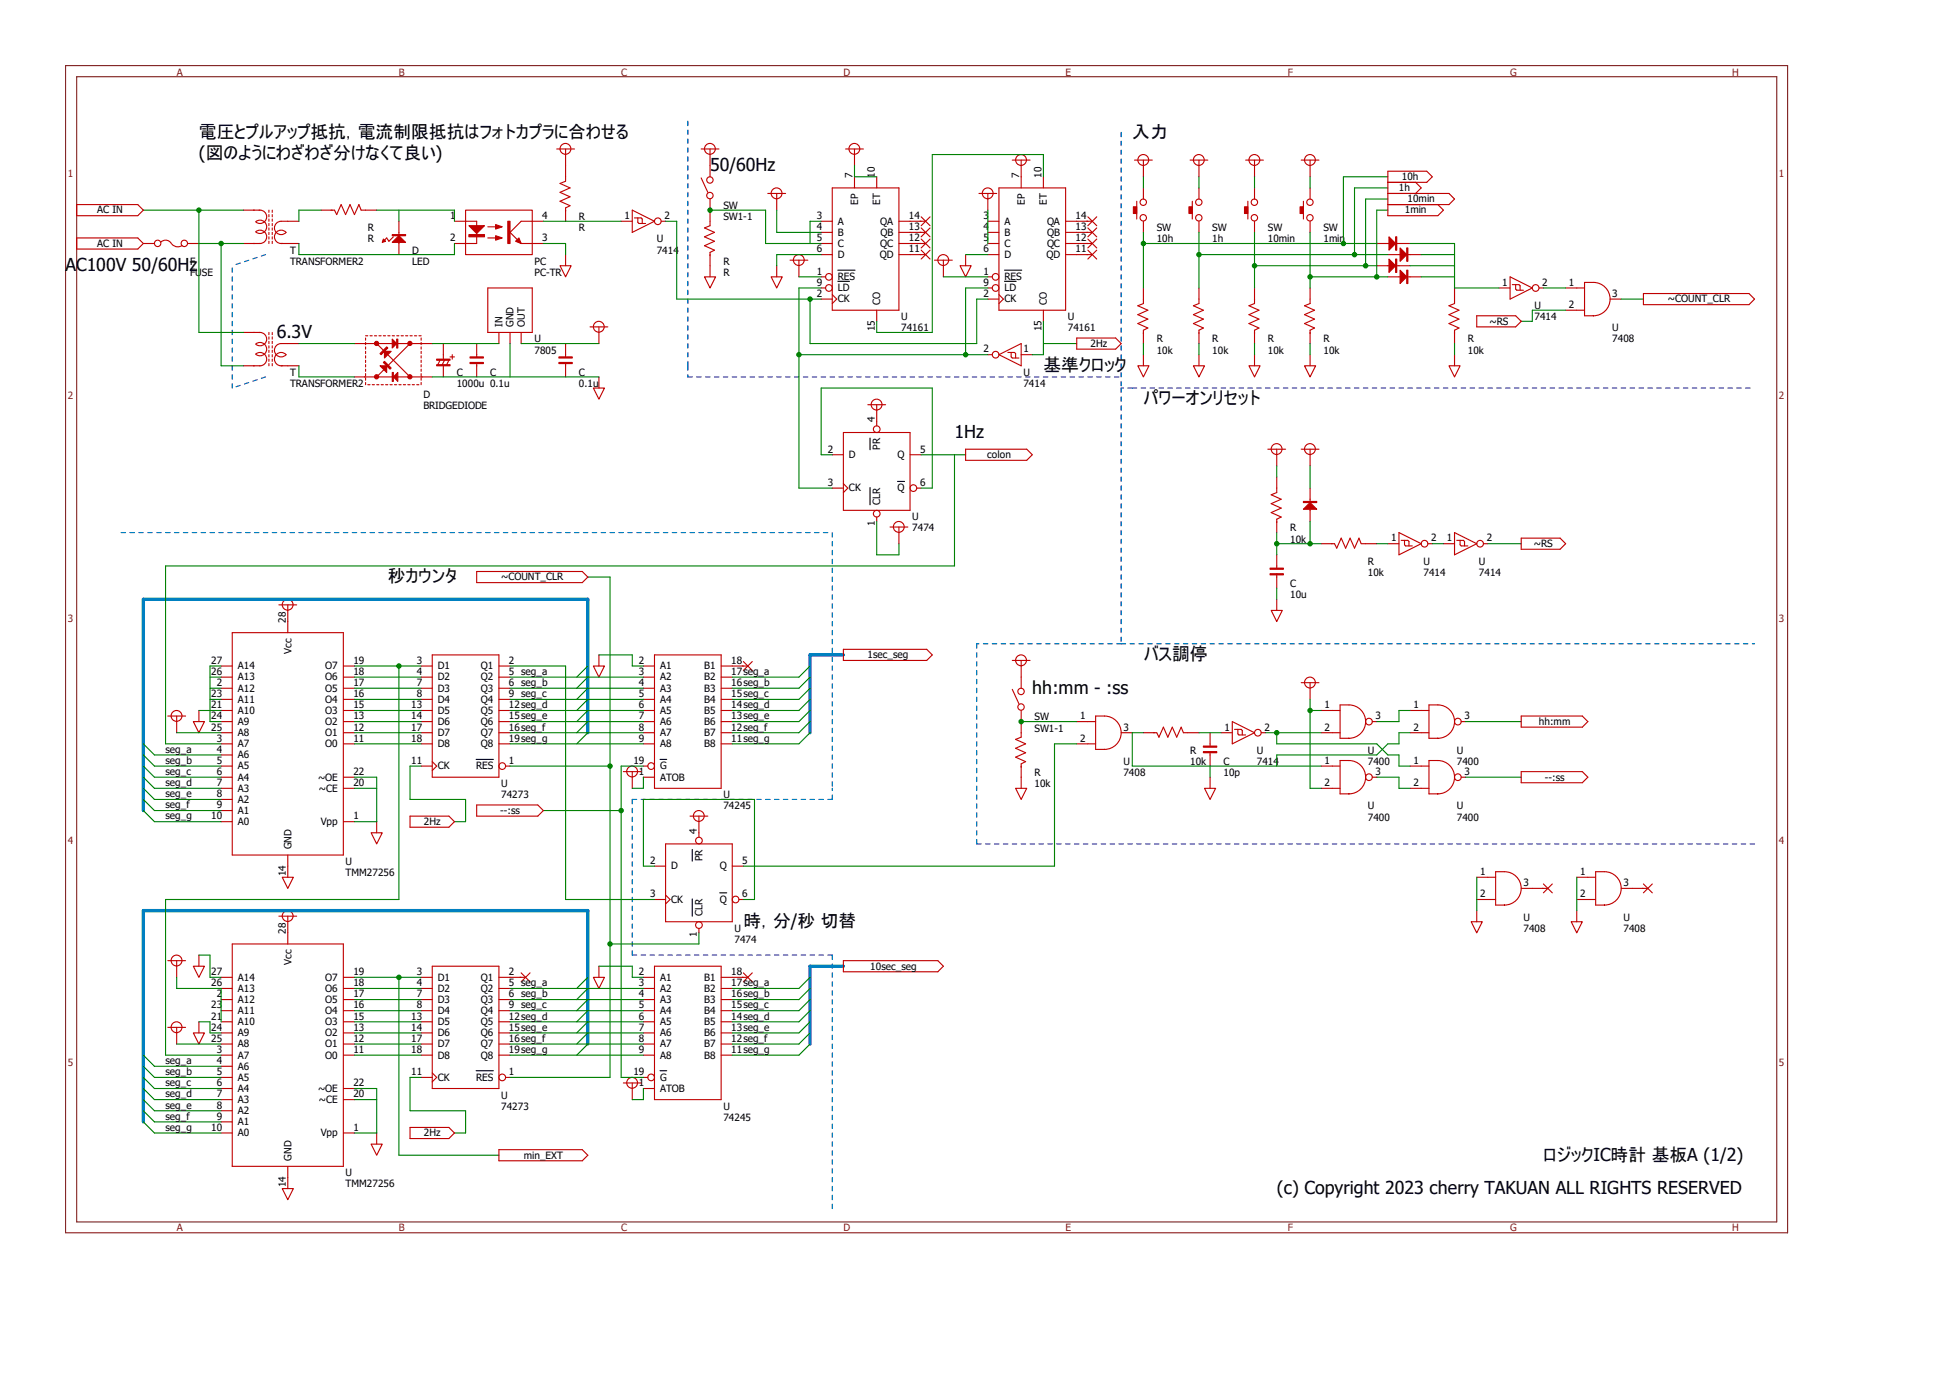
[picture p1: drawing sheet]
<svg xmlns="http://www.w3.org/2000/svg" width="297mm" height="210mm" viewBox="0 0 297 210" stroke-linecap="round" stroke-linejoin="round" font-family="sans-serif">
<path d="M10 10h262.4v177.7h-262.4zM11.7 11.7h259.1v174.4h-259.1z" fill="none" stroke="#802020" stroke-width=".17"/>
<g fill="none" stroke="#0000c0" stroke-width=".17" stroke-dasharray=".7 .7">
<path d="M104.8 18.5v37.2M40.5 38.8l-5.1 1.7M170.9 20.2v38.9M35.4 59.1v-18.6M40.5 57.4l-5.1 1.7M104.8 55.7v1.7M104.8 57.4h66.1M170.9 59.1v38.9M172.6 59.1h94.8M172.6 59.1h-1.7M18.5 81.1h108.3M126.8 81.1v39"/>
<path d="M148.8 98v30.5M170.9 98h96.5M170.9 98h-22.1M96.4 121.8h30.4M96.4 121.8v23.7M126.8 121.8v-1.7M148.8 128.5h118.6M96.4 145.5h30.4M126.8 145.5v38.9"/>
</g>
<g fill="none" stroke="#c00000" stroke-width=".17">
<path d="M11.7 36.2h9.3l.8 .9-.8 .8h-9.3zM11.7 31.2h9.3l.8 .8-.8 .9h-9.3zM21.8 37.1h1.7M24.5 36.8a1.02 1.02 0 0 1 1.6 .3M26.2 37.2l.6 .4h.5l.4-.2M28.6 37.1h1.7M37.1 37.1h2.5M37.1 32h2.5M39 33.8a1.02 1.02 0 0 1 1.4 .1 1.02 1.02 0 0 1 0 1.3 1.02 1.02 0 0 1-1.4 .1M39 35.3a1.02 1.02 0 0 1 1.6 .5 1.02 1.02 0 0 1-1 1.3M39.5 32a1.02 1.02 0 0 1 1.1 1.3 1.02 1.02 0 0 1-1.6 .5M42.8 37.1h2.8"/>
<path d="M45.6 33.7h-2.8a1.02 1.02 0 0 0-.9 1.4 1.02 1.02 0 0 0 1.7 .3 1.02 1.02 0 0 0-1.7 .4 1.02 1.02 0 0 0 1.1 1.3M48.9 32h2.1l.3 .7 .7-1.5 .7 1.5 .6-1.5 .7 1.5 .7-1.5 .3 .8h2.4M59.9 36.1l-.6 .6-.4-.5-.5 .5M60.8 33.7v2M60.8 36.9v1.9M69.3 33.7h3.3v3.4h-3.3M71 32h10.1v6.8h-10.1zM74.3 34.5h2.1M74.3 36.2h2.1M82.8 33.7h-3.4l-1.7 1.7 1.7 1.7h3.4M84.8 22.7h2.7M86.2 22.7v4.9l-.9 .3 1.6 .7-1.6 .7 1.6 .7-1.6 .6 1.6 .7-.7 .4v2"/>
<path d="M86.2 38.8v1.7M94.7 33.7h1.7M96.4 32l3.3 1.7-3.3 1.7zM96.7 33.2h1l.2 .2v.6M97.2 33.2v.7l.2 .1h1M100.8 33.7h.6M106.8 27.1l1.1 2.2M106.8 22.7h2.8M108.2 22.7v4.2M108.2 30.3v4.1l-.8 .3 1.5 .7-1.5 .7 1.5 .6-1.5 .7 1.5 .7-.7 .3v3.8M117 29.5h2.7M118.4 29.5v2.5"/>
<path d="M120.4 39.6h2.7M121.8 39.6v2.6M125.1 33.7h1.7M125.1 37.1h1.7M125.1 35.4h1.7M125.1 38.8h1.7M126.8 28.6h10.2v18.6h-10.2zM128.9 22.7h2.7M130.2 22.7v2.5M130.2 26.9v1.7M133.6 26.9v1.7M137 33.7h4.1"/>
<path d="M137 37.1h4.1M137 35.4h4.1M137 38.8h4.1M140.4 33l1.3 1.4M140.4 34.7l1.3 1.4M140.4 36.4l1.3 1.4M140.4 38.1l1.3 1.4M141.7 33l-1.3 1.4M141.7 34.7l-1.3 1.4M141.7 36.4l-1.3 1.4M141.7 38.1l-1.3 1.4M142.4 39.6h2.7"/>
<path d="M143.8 39.6v2.6M147.2 38.8v1.7M149.2 29.5h2.7M150.5 33.7h1.7M150.5 37.1h1.7M150.5 35.4h1.7M150.5 38.8h1.7M150.5 29.5v2.5M152.2 28.6h10.2v18.6h-10.2zM154.3 24.4h2.7M155.6 24.4v4.2M159 26.9v1.7"/>
<path d="M162.4 33.7h4.1M162.4 37.1h4.1M162.4 35.4h4.1M162.4 38.8h4.1M165.8 33l1.3 1.4M165.8 34.7l1.3 1.4M165.8 36.4l1.3 1.4M165.8 38.1l1.3 1.4M167.1 33l-1.3 1.4M167.1 34.7l-1.3 1.4M167.1 36.4l-1.3 1.4M167.1 38.1l-1.3 1.4"/>
<path d="M172.9 24.4h2.7M173.2 30.6v2.8M174.2 24.4v2.5M174.2 28.6v1.7M174.2 33.7v1.7M181.4 24.4h2.7M181.7 30.6v2.8M182.7 24.4v2.5M182.7 28.6v1.7M182.7 33.7v1.7M189.8 24.4h2.7M190.2 30.6v2.8"/>
<path d="M191.2 24.4v2.5M191.2 28.6v1.7M191.2 33.7v1.7M198.3 24.4h2.7M198.6 30.6v2.8M199.6 24.4v2.5M199.6 28.6v1.7M199.6 33.7v1.7M209.8 37.1h2M211.5 38.8h2M211.5 29.5h9.3l.9 .8-.9 .9h-9.3M211.5 27.8h5.9l.9-.9-.9-.8h-5.9v6.8h7.6l.9-.9-.9-.8"/>
<path d="M212.9 37.1h2M214.5 38.8h2.1M215.7 27.8l.9 .8-.9 .9M37.1 50.6h2.5M37.1 55.7h2.5M39 52.4a1.02 1.02 0 0 1 1.4 .1 1.02 1.02 0 0 1 0 1.4 1.02 1.02 0 0 1-1.4 0M39 53.9a1.02 1.02 0 0 1 1.6 .5 1.02 1.02 0 0 1-1 1.3M39.5 50.6a1.02 1.02 0 0 1 1.1 1.3 1.02 1.02 0 0 1-1.6 .5M42.8 55.7h2.8M45.6 52.3h-2.8a1.02 1.02 0 0 0-.9 1.5 1.02 1.02 0 0 0 1.7 .2 1.02 1.02 0 0 0-1.7 .4 1.02 1.02 0 0 0 1.1 1.3M54 52.3h11.9M54 57.4h11.9"/>
<path d="M57.4 52.3l5.1 5.1M62.5 52.3l-5.1 5.1M67.1 54.9l-.4 .6M67.6 52.3v2.4M67.6 55.7v1.7M67.7 54.9l-.3 .6M68.4 54.9l-.3 .6M68.6 54.4h.7M68.9 54v.7M72.6 52.3v2.1M72.6 55.2v2.2M74.3 43.9h6.8v6.7h-6.8z"/>
<path d="M76 50.6v1.7M77.7 50.6v1.7M79.4 50.6v1.7M85.3 40.5h1.7l-.8 1.7zM86.2 52.3v2.1M86.2 55.2v2.2M89.9 49.8h2.7M90.4 59.1h1.7l-.8 1.7zM91.3 49.8v2.5M91.3 57.4v1.7M107.4 42.2h1.7l-.9 1.7zM117.5 42.2h1.7l-.8 1.7z"/>
<path d="M118.4 40.5v1.7M125.1 43.9h.7M125.1 42.2h.7M125.1 45.6h1.7M126.8 44.9l.7 .7-.7 .6M133.6 47.2v1.7M146.3 40.5h1.7l-.8 1.7zM150.5 43.9h.7M150.5 42.2h.7M150.5 45.6h1.7M150.5 54h.7M152.2 54l3.4-1.7v3.4z"/>
<path d="M152.2 44.9l.7 .7-.7 .6M153.6 53.7h1l.2 .1v.7M154.1 53.7v.7l.2 .1h1M155.6 54h1.7M159 47.2v1.7M164.1 51.5h5.9l.9 .8-.9 .9h-5.9zM173.4 55.7h1.7l-.9 1.7zM174.2 43.9v2.3l-.8 .4 1.5 .6-1.5 .7 1.5 .7-1.5 .7 1.5 .7-.7 .3v2M174.2 54v1.7M181.9 55.7h1.7l-.9 1.7zM182.7 43.9v2.3l-.8 .4 1.5 .6-1.5 .7 1.5 .7-1.5 .7 1.5 .7-.7 .3v2M182.7 54v1.7"/>
<path d="M190.3 55.7h1.7l-.8 1.7zM191.2 43.9v2.3l-.9 .4 1.6 .6-1.6 .7 1.6 .7-1.6 .7 1.6 .7-.7 .3v2M191.2 54v1.7M198.8 55.7h1.7l-.9 1.7zM199.6 43.9v2.3l-.8 .4 1.5 .6-1.5 .7 1.5 .7-1.5 .7 1.5 .7-.7 .3v2M199.6 54v1.7M209.8 40.5h2M211.5 42.2h2M212.9 40.5h2M214.5 42.2h2.1M220.8 55.7h1.7l-.8 1.7zM221.7 43.9v2.3l-.9 .4 1.5 .6-1.5 .7 1.5 .7-1.5 .7 1.5 .7-.6 .3v2"/>
<path d="M221.7 54v1.7M225 48.1h6l.8 .8-.8 .9h-6zM228.4 43.9h1.7M230.1 42.2l3.4 1.7-3.4 1.7zM230.5 43.3h1l.1 .2v.7M231 43.3v.7l.1 .2h1.1M234.5 43.9h.7M238.6 43.9h2.9M238.6 47.2h2.9M241.5 43a3.4 3.4 0 0 1 3.3 1 2.54 2.54 0 0 1 .3 2.7 2.54 2.54 0 0 1-2.3 1.4h-1.3zM245.4 45.6h1.7M250.4 44.7h16.1l.9 .9-.9 .8h-16.1z"/>
<path d="M126.8 69.3h1.7M126.8 74.3h1.7M128.5 73.7l.7 .6-.7 .7M128.5 65.9h10.2v11.8h-10.2zM132.2 61.6h2.8M133.6 61.6v3.3M133.6 78.7v.7M138.7 69.3h1.7M139.7 74.3h.7M147.2 68.4h9.3l.8 .9-.8 .8h-9.3zM193.2 68.4h2.7M194.6 68.4v2.6"/>
<path d="M194.6 72.6v2.4l-.9 .4 1.5 .6-1.5 .7 1.5 .7-1.5 .7 1.5 .6-.6 .4v2M198.3 68.4h2.7M199.6 68.4v2.6M199.6 74.3v2.1M199.6 77.4v2M35.4 96.4h16.9v33.8h-16.9zM42.5 92.1h2.7M43.9 92.1v4.3M65.9 99.7h10.1v18.7h-10.1zM72.6 87h16.1l.9 .9-.9 .8h-16.1zM91.3 99.7v1.7M99.7 99.7h10.2v20.4h-10.2z"/>
<path d="M128.5 98.9h12.7l.9 .8-.9 .9h-12.7zM135.6 80.3h2.7M137 80.3v2.5M193.7 93h1.7l-.8 1.7zM194.6 84.5v2M194.6 87.4v2.2M194.6 91.3v1.7M201.3 82.8h2.1l.3 .7 .7-1.5 .7 1.5 .6-1.5 .7 1.5 .7-1.5 .3 .8h2.4M211.5 82.8h1.7M213.2 81.1l3.4 1.7-3.4 1.7zM213.5 82.3h1l.2 .2v.6M214 82.3v.7l.2 .1h1"/>
<path d="M217.6 82.8h.7M220 82.8h1.7M221.7 81.1l3.3 1.7-3.3 1.7zM222 82.3h1l.2 .2v.6M222.5 82.3v.7l.2 .1h1M226.1 82.8h.6M231.8 82h5.9l.9 .8-.9 .9h-5.9zM25.6 109.1h2.7M26.9 109.1v2.5M29.5 109.9h1.7l-.9 1.7zM30.3 108.2v1.7M33.7 108.2h1.7"/>
<path d="M33.7 111.6h1.7M33.7 109.9h1.7M33.7 116.7h1.7M33.7 118.4h1.7M33.7 113.3h1.7M33.7 101.4h1.7M33.7 103.1h1.7M33.7 104.8h1.7M33.7 106.5h1.7M33.7 115h1.7M52.3 108.2h1.7M52.3 111.6h1.7"/>
<path d="M52.3 109.9h1.7M52.3 118.4h1.7M52.3 113.3h1.7M52.3 101.4h1.7M52.3 103.1h1.7M52.3 104.8h1.7M52.3 106.5h1.7M64.2 108.2h1.7M64.2 111.6h1.7M64.2 109.9h1.7M64.2 116.7h1.7M64.2 113.3h1.7"/>
<path d="M64.2 101.4h1.7M64.2 103.1h1.7M64.2 104.8h1.7M64.2 106.5h1.7M65.9 116l.6 .7-.6 .6M76 108.2h1.7M76 111.6h1.7M76 109.9h1.7M76 113.3h1.7M76 101.4h1.7M76 103.1h1.7M76 104.8h1.7"/>
<path d="M76 106.5h1.7M77 116.7h.7M90.4 101.4h1.7l-.8 1.7zM95 117.5h2.7M96.4 117.5v2.6M98 108.2h1.7M98 111.6h1.7M98 109.9h1.7M98 116.7h.7M98 118.4h1.7M98 113.3h1.7M98 101.4h1.7"/>
<path d="M98 103.1h1.7M98 104.8h1.7M98 106.5h1.7M109.9 108.2h1.7M109.9 111.6h1.7M109.9 109.9h1.7M109.9 113.3h1.7M109.9 101.4h4.1M109.9 103.1h1.7M109.9 104.8h1.7M109.9 106.5h1.7M113.3 100.8l1.3 1.3"/>
<path d="M114.6 100.8l-1.3 1.3M154.3 105l1 2.2M154.3 100.6h2.7M155.6 100.6v4.2M155.6 108.2v4.1l-.8 .3 1.5 .7-1.5 .7 1.5 .6-1.5 .7 1.5 .7-.7 .3v3.8M164.1 109.9h2.9M164.1 113.3h2.9M167 109.1a3.4 3.4 0 0 1 3.3 .9 2.54 2.54 0 0 1 .3 2.7 2.54 2.54 0 0 1-2.3 1.4h-1.3zM170.9 111.6h1.7M174.2 111.6h2.1l.3 .7 .7-1.6 .7 1.6 .6-1.6 .7 1.6 .7-1.6 .3 .9h2.4M184.4 111.6v2M184.4 114.5v2.2"/>
<path d="M184.4 118.4v1.7M186.1 111.6h1.7M187.8 109.9l3.4 1.7-3.4 1.7zM188.1 111.1h1l.2 .2v.6M188.6 111.1v.7l.2 .1h1M192.2 111.6h.7M198.3 104h2.7M199.6 104v2.5M201.3 108.2h2.9M201.3 111.6h2.9M201.3 116.7h2.9M204.2 107.4a3.4 3.4 0 0 1 3.4 .9 2.54 2.54 0 0 1 .3 2.7 2.54 2.54 0 0 1-2.4 1.4h-1.3z"/>
<path d="M204.2 115.8a3.4 3.4 0 0 1 3.4 1 2.54 2.54 0 0 1 .3 2.7 2.54 2.54 0 0 1-2.4 1.4h-1.3zM209.1 109.9h.7M209.1 118.4h.7M214.9 108.2h2.9M214.9 111.6h2.9M214.9 116.7h2.9M217.8 107.4a3.4 3.4 0 0 1 3.3 .9 2.54 2.54 0 0 1 .3 2.7 2.54 2.54 0 0 1-2.3 1.4h-1.3zM217.8 115.8a3.4 3.4 0 0 1 3.3 1 2.54 2.54 0 0 1 .3 2.7 2.54 2.54 0 0 1-2.3 1.4h-1.3zM222.7 109.9h.7M222.7 118.4h.7M231.8 109.1h9.3l.9 .8-.9 .8h-9.3zM231.8 117.5h9.3l.9 .9-.9 .8h-9.3z"/>
<path d="M33.7 120.1h1.7M33.7 121.8h1.7M33.7 123.4h1.7M33.7 125.1h1.7M42.5 139.5h2.7M43 133.6h1.7l-.8 1.7zM43.9 130.2v3.4M43.9 139.5v4.3M52.3 120.1h1.7M52.3 125.1h1.7M56.6 126.8h1.7l-.9 1.7zM57.4 125.1v1.7"/>
<path d="M62.5 124.3h5.9l.9 .8-.9 .9h-5.9zM72.6 122.6h9.4l.8 .8-.8 .9h-9.4zM99.7 137h1.7M99.7 131.9h1.7M101.4 136.3l.7 .7-.7 .7M101.4 128.5h10.2v11.9h-10.2zM105.2 124.3h2.7M106.5 124.3v3.2M111.6 131.9h1.7M112.6 137h.7M154.8 120.1h1.7l-.9 1.7zM183.6 120.1h1.7l-.9 1.7z"/>
<path d="M201.3 120.1h2.9M214.9 120.1h2.9M225 133.6h2.9M225 137h2.9M225 138.7v1.7M227.9 132.8a3.4 3.4 0 0 1 3.4 .9 2.54 2.54 0 0 1 .3 2.7 2.54 2.54 0 0 1-2.4 1.4h-1.3zM231.8 135.3h4.1M235.2 134.6l1.4 1.4M236.6 134.6l-1.4 1.4M240.3 133.6h2.9M240.3 137h2.9M240.3 138.7v1.7"/>
<path d="M243.2 132.8a3.4 3.4 0 0 1 3.3 .9 2.54 2.54 0 0 1 .3 2.7 2.54 2.54 0 0 1-2.3 1.4h-1.3zM247.1 135.3h4M250.4 134.6l1.4 1.4M251.8 134.6l-1.4 1.4M25.6 156.5h2.7M25.6 146.3h2.7M26.9 146.3v2.5M26.9 156.5v2.5M29.5 157.3h1.7l-.9 1.7zM29.5 147.2h1.7l-.9 1.6zM30.3 145.5v1.7M30.3 155.6v1.7"/>
<path d="M33.7 148.8h1.7M33.7 150.5h1.7M33.7 152.2h1.7M33.7 153.9h1.7M33.7 155.6h1.7M33.7 157.3h1.7M33.7 159h1.7M35.4 143.8h16.9v33.8h-16.9zM52.3 148.8h1.7M52.3 150.5h1.7M52.3 152.2h1.7M52.3 153.9h1.7"/>
<path d="M52.3 155.6h1.7M52.3 157.3h1.7M52.3 159h1.7M64.2 148.8h1.7M64.2 150.5h1.7M64.2 152.2h1.7M64.2 153.9h1.7M64.2 155.6h1.7M64.2 157.3h1.7M64.2 159h1.7M65.9 147.2h10.1v18.6h-10.1zM76 148.8h4.1"/>
<path d="M76 150.5h1.7M76 152.2h1.7M76 153.9h1.7M76 155.6h1.7M76 157.3h1.7M76 159h1.7M79.4 148.2l1.4 1.3M80.8 148.2l-1.4 1.3M90.4 148.8h1.7l-.8 1.7zM91.3 147.2v1.6M98 148.8h1.7M98 150.5h1.7"/>
<path d="M98 152.2h1.7M98 153.9h1.7M98 155.6h1.7M98 157.3h1.7M98 159h1.7M99.7 147.2h10.2v20.3h-10.2zM106.5 141.4v.7M109.9 148.8h4.1M109.9 150.5h1.7M109.9 152.2h1.7M109.9 153.9h1.7M109.9 155.6h1.7"/>
<path d="M109.9 157.3h1.7M109.9 159h1.7M113.3 148.2l1.3 1.3M114.6 148.2l-1.3 1.3M128.5 146.3h14.4l.9 .9-.9 .8h-14.4zM224.2 140.4h1.7l-.9 1.7zM239.4 140.4h1.7l-.8 1.7zM33.7 160.7h1.7M33.7 162.4h1.7M33.7 164.1h1.7M33.7 165.8h1.7M33.7 167.5h1.7"/>
<path d="M33.7 169.2h1.7M33.7 170.9h1.7M33.7 172.6h1.7M43.9 177.6v3.4M52.3 160.7h1.7M52.3 165.8h1.7M52.3 167.5h1.7M52.3 172.6h1.7M56.6 174.2h1.7l-.9 1.7zM57.4 172.6v1.6M62.5 171.7h5.9l.9 .9-.9 .8h-5.9zM64.2 160.7h1.7"/>
<path d="M64.2 164.1h1.7M65.9 163.4l.6 .7-.6 .7M76 175.1h12.7l.9 .8-.9 .9h-12.7zM76 160.7h1.7M77 164.1h.7M95 164.9h2.7M96.4 164.9v2.6M98 160.7h1.7M98 164.1h.7M98 165.8h1.7M109.9 160.7h1.7M43 181h1.7l-.8 1.7z"/>
<circle cx="24" cy="37.1" r=".49"/>
<circle cx="28.1" cy="37.1" r=".49"/>
<circle cx="86.2" cy="22.7" r=".83"/>
<circle cx="100.2" cy="33.7" r=".51"/>
<circle cx="108.2" cy="22.7" r=".83"/>
<circle cx="108.2" cy="27.4" r=".49"/>
<circle cx="108.2" cy="29.8" r=".49"/>
<circle cx="118.3" cy="29.4" r=".83"/>
<circle cx="121.7" cy="39.6" r=".83"/>
<circle cx="130.2" cy="22.7" r=".83"/>
<circle cx="143.7" cy="39.6" r=".83"/>
<circle cx="150.5" cy="29.4" r=".83"/>
<circle cx="155.6" cy="24.4" r=".83"/>
<circle cx="174.2" cy="24.4" r=".83"/>
<circle cx="174.2" cy="33.2" r=".49"/>
<circle cx="174.2" cy="30.8" r=".49"/>
<circle cx="182.7" cy="24.4" r=".83"/>
<circle cx="182.7" cy="30.8" r=".49"/>
<circle cx="182.7" cy="33.2" r=".49"/>
<circle cx="191.2" cy="24.4" r=".83"/>
<circle cx="191.2" cy="33.2" r=".49"/>
<circle cx="191.2" cy="30.8" r=".49"/>
<circle cx="199.6" cy="24.4" r=".83"/>
<circle cx="199.6" cy="33.2" r=".49"/>
<circle cx="199.6" cy="30.8" r=".49"/>
<circle cx="91.2" cy="49.8" r=".83"/>
<circle cx="126.3" cy="43.9" r=".51"/>
<circle cx="126.3" cy="42.2" r=".51"/>
<circle cx="151.7" cy="54" r=".51"/>
<circle cx="151.7" cy="42.2" r=".51"/>
<circle cx="151.7" cy="43.9" r=".51"/>
<circle cx="234" cy="43.9" r=".51"/>
<circle cx="133.6" cy="61.6" r=".83"/>
<circle cx="133.6" cy="65.4" r=".51"/>
<circle cx="133.6" cy="78.2" r=".51"/>
<circle cx="139.2" cy="74.3" r=".51"/>
<circle cx="194.5" cy="68.4" r=".83"/>
<circle cx="199.6" cy="68.4" r=".83"/>
<circle cx="43.8" cy="92.1" r=".83"/>
<circle cx="137" cy="80.2" r=".83"/>
<circle cx="217.1" cy="82.8" r=".51"/>
<circle cx="225.6" cy="82.8" r=".51"/>
<circle cx="26.9" cy="109" r=".83"/>
<circle cx="76.5" cy="116.7" r=".51"/>
<circle cx="96.3" cy="117.5" r=".83"/>
<circle cx="99.2" cy="116.7" r=".51"/>
<circle cx="155.6" cy="100.6" r=".83"/>
<circle cx="155.6" cy="105.3" r=".49"/>
<circle cx="155.6" cy="107.7" r=".49"/>
<circle cx="191.7" cy="111.6" r=".51"/>
<circle cx="199.6" cy="103.9" r=".83"/>
<circle cx="208.6" cy="118.4" r=".51"/>
<circle cx="208.6" cy="109.9" r=".51"/>
<circle cx="222.2" cy="118.4" r=".51"/>
<circle cx="222.2" cy="109.9" r=".51"/>
<circle cx="43.8" cy="139.5" r=".83"/>
<circle cx="106.5" cy="124.3" r=".83"/>
<circle cx="106.5" cy="128" r=".51"/>
<circle cx="112.1" cy="137" r=".51"/>
<circle cx="26.9" cy="146.3" r=".83"/>
<circle cx="26.9" cy="156.4" r=".83"/>
<circle cx="106.5" cy="140.9" r=".51"/>
<circle cx="76.5" cy="164.1" r=".51"/>
<circle cx="96.3" cy="164.9" r=".83"/>
<circle cx="99.2" cy="164.1" r=".51"/>
</g>
<g fill="#c00000" stroke="#c00000" stroke-width=".17">
<path d="M71.5 34.4h2.3l-1.2 1.2z"/>
<path d="M71.5 35.7h2.3v.4h-2.3z"/>
<path d="M75.5 34.2l1 .3-1 .4z"/>
<path d="M75.5 35.9l1 .3-1 .4z"/>
<path d="M78.6 36.7l.5-.5 .3 .9z"/>
<path d="M77.4 33.7h.3v3.4h-.3z"/>
<path d="M60.8 35.9l1 1h-2z"/>
<path d="M59.8 35.7h2v.2h-2z"/>
<path d="M58.4 36.4l.4 .3-.5 .2z"/>
<path d="M172.7 31.5h.5v1h-.5z"/>
<path d="M181.2 31.5h.5v1h-.5z"/>
<path d="M189.7 31.5h.5v1h-.5z"/>
<path d="M198.1 31.5h.5v1h-.5z"/>
<path d="M212.7 36.1h.2v2h-.2z"/>
<path d="M211.7 36.1l1 1-1 1z"/>
<path d="M214.4 37.8h.1v2h-.1z"/>
<path d="M213.4 37.8l1 1-1 1z"/>
<path d="M212.7 39.5h.2v2h-.2z"/>
<path d="M211.7 39.5l1 1-1 1z"/>
<path d="M214.4 41.1h.1v2.1h-.1z"/>
<path d="M213.4 41.1l1 1.1-1 1z"/>
<path d="M193.5 86.5h2.1v.2h-2.1z"/>
<path d="M193.5 87.4h2.1v.1h-2.1z"/>
<path d="M198.6 76.4h2.1v.1h-2.1z"/>
<path d="M198.6 77.6l1-1.1 1.1 1.1z"/>
<path d="M183.4 113.6h2v.2h-2z"/>
<path d="M183.4 114.5h2v.1h-2z"/>
<path d="M58.6 53.5h1l-1 1z"/>
<path d="M58.9 52.8l.2 .2-1 1-.2-.2z"/>
<path d="M57.9 55.7h1v1z"/>
<path d="M60.6 56.7v1.4l-.7-.7z"/>
<path d="M59.8 56.7h.1v1.4h-.1z"/>
<path d="M58.4 55.2l.2-.2 1 1-.2 .2z"/>
<path d="M59.8 51.6l.7 .7-.7 .7z"/>
<path d="M60.5 51.6h.1v1.4h-.1z"/>
<path d="M66.5 54.7h2.1v.2h-2.1z"/>
<path d="M66.5 55.5h2.1v.2h-2.1z"/>
<path d="M71.6 54.4h2.1v.1h-2.1z"/>
<path d="M71.6 55.2h2.1v.2h-2.1z"/>
<path d="M85.2 54.4h2v.1h-2z"/>
<path d="M85.2 55.2h2v.2h-2z"/>
<circle cx="57.4" cy="52.3" r=".32"/>
<circle cx="62.5" cy="52.3" r=".32"/>
<circle cx="57.4" cy="57.4" r=".32"/>
<circle cx="62.5" cy="57.4" r=".32"/>
</g>
<path d="M41 32v5.1M41.5 32v5.1M41 50.6v5.1M41.5 50.6v5.1M55.7 51.1h8.5v7.5h-8.5z" fill="none" stroke="#c00000" stroke-width=".17" stroke-dasharray=".3 .3"/>
<g fill="none" stroke="#000" stroke-width=".17">
<path d="M127.7 41.1h2.6M127.7 42.8h1.8M153.1 41.1h2.6M153.1 42.8h1.8M132.6 66.7v1.8M132.6 74.3v2.6M136.8 73.3h1M72.6 115.7h2.6M100.6 115.7h1M105.5 129.4v1.7M105.5 136.9v2.6M109.7 136h1"/>
<path d="M72.6 163.1h2.6M100.6 163.1h1"/>
</g>
<path d="M128.5 99.7h-5.1v11.9M89.6 111.6v-20.3h-67.8v32.1M89.6 159v-20.3h-67.8v32.2M128.5 147.2h-5.1v11.8" fill="none" stroke="#0080c0" stroke-width=".51"/>
<g fill="none" stroke="#008000" stroke-width=".17">
<path d="M21.8 32h15.3M30.3 32v18.6h6.8M30.3 37.1h6.8M33.7 37.1v18.6h3.4M45.6 37.1v1.7h23.7v-1.7M48.9 32h-3.3v1.7M57.4 32h11.9v1.7M60.8 32v1.7M82.8 33.7h11.9M82.8 37.1h3.4v1.7M101.4 33.7h1.7v11.9h22M108.2 32h8.5v5.1h8.4"/>
<path d="M118.4 32v3.4h6.7M125.1 38.8h-6.7v1.7M125.1 33.7h-1.7v3.4M130.2 25.2v1.7h3.4M147.2 38.8h3.3M150.5 32v5.1M159 26.9v-3.4h-16.9v27.1h-8.5v-1.7M174.2 37.1h35.6M174.2 26.9v1.7M174.2 35.4v8.5M182.7 38.8h28.8M182.7 26.9v1.7"/>
<path d="M182.7 35.4v8.5M191.2 26.9v1.7M191.2 35.4v8.5M199.6 26.9v1.7M199.6 35.4v8.5M211.5 32h-1.7v10.2M211.5 26.9h-6.8v10.2M211.5 30.3h-3.4v10.2M211.5 28.6h-5.1v10.2M214.9 37.1h6.8v6.8h6.7M216.6 38.8h5.1M45.6 55.7v1.7h8.4"/>
<path d="M45.6 52.3h8.4M65.9 52.3h10.1M65.9 57.4h25.4M77.7 52.3v5.1M79.4 52.3h11.9M121.8 42.2h3.3M121.8 54h28.7M123.4 45.6v6.7h25.4v-6.7h1.7M125.1 43.9h-3.3v30.4h5M143.8 42.2h6.7M150.5 43.9h-3.3v10.1M159 52.3h5.1"/>
<path d="M159 48.9v5.1h-1.7M174.2 52.3v1.7M182.7 52.3v1.7M191.2 52.3v1.7M191.2 40.5h18.6M199.6 42.2h11.9M199.6 52.3v1.7M214.9 40.5h6.8M216.6 42.2h5.1M221.7 52.3v1.7M235.2 43.9h3.4M238.6 47.2h-5.1v1.7h-1.7"/>
<path d="M247.1 45.6h3.3M126.8 69.3h-1.7v-10.2h17v15.2h-1.7M133.6 79.4v5.1h3.4v-1.7M140.4 69.3h6.8M145.5 69.3v16.9h-120.3v27.1h8.5M194.6 71v1.6M199.6 71v3.3M199.6 79.4v3.4M89.6 87.9h3.4v76.2h-15.3M91.3 99.7h5.1v1.7h1.6M194.6 81.1v3.4M194.6 89.6v1.7"/>
<path d="M194.6 82.8h6.7M209.8 82.8h1.7M218.3 82.8h1.7M226.7 82.8h5.1M21.8 116.7l1.7 1.7h10.2M21.8 118.4l1.7 1.7h10.2M21.8 115l1.7 1.7h10.2M21.8 113.3l1.7 1.7h10.2M26.9 111.6h6.8M30.3 108.2h3.4M32 103.1h1.7M32 104.8h1.7"/>
<path d="M32 106.5h1.7M33.7 101.4h-1.7v8.5h1.7M54 109.9h10.2M54 108.2h10.2M54 111.6h10.2M54 118.4h3.4v6.7h-3.4M54 113.3h10.2M54 103.1h10.2M54 104.8h10.2M54 106.5h10.2M54 101.4h10.2M60.8 101.4v35.6h-35.6v23.7h8.5"/>
<path d="M64.2 116.7h-1.7v5.1h8.5v3.3h-1.7M77.7 101.4h8.5v35.6h13.5M77.7 109.9h20.3M77.7 108.2h20.3M77.7 111.6h20.3M77.7 116.7h15.3M77.7 113.3h20.3M77.7 103.1h20.3M77.7 104.8h20.3M77.7 106.5h20.3M89.6 101.4l-1.7 1.7M89.6 103.1l-1.7 1.7"/>
<path d="M89.6 104.8l-1.7 1.7M89.6 106.5l-1.7 1.7M89.6 108.2l-1.7 1.7M89.6 109.9l-1.7 1.7M89.6 111.6l-1.7 1.7M98 118.4v1.7h-1.6M98 116.7h-3.3v47.4h3.3M123.4 108.2l-1.6 1.7h-10.2M123.4 106.5l-1.6 1.7h-10.2M123.4 109.9l-1.6 1.7h-10.2M123.4 111.6l-1.6 1.7h-10.2M123.4 101.4l-1.6 1.7h-10.2"/>
<path d="M123.4 103.1l-1.6 1.7h-10.2M123.4 104.8l-1.6 1.7h-10.2M155.6 109.9h8.5M164.1 113.3h-3.4v18.6h-47.4M174.2 111.6h-1.6v5.1h28.7M182.7 111.6h3.4M184.4 116.7v1.7M192.9 111.6h8.4M194.6 111.6v1.7h15.2l1.7 1.7h1.7v1.7h1.7M199.6 106.5v13.6h1.7M199.6 108.2h1.7M209.8 118.4h3.4v1.7h1.7"/>
<path d="M214.9 108.2h-1.7v1.7h-3.4M214.9 111.6h-1.7v1.7h-1.7l-1.7 1.7h-15.2v1.7M223.4 109.9h8.4M223.4 118.4h8.4M21.8 123.4l1.7 1.7h10.2M21.8 121.8l1.7 1.6h10.2M21.8 120.1l1.7 1.7h10.2M54 120.1h3.4M82.8 123.4h11.9M99.7 131.9h-1.7v-10.1h17v15.2h-1.7M225 133.6v5.1M240.3 133.6v5.1"/>
<path d="M26.9 148.8v1.7h6.8v5.1M26.9 159h6.8M30.3 155.6h1.7v1.7h1.7M30.3 145.5h1.7v3.3h1.7M54 150.5h10.2M54 152.2h10.2M54 153.9h10.2M54 155.6h10.2M54 157.3h10.2M54 159h10.2M54 148.8h10.2M60.8 148.8v27.1h15.2"/>
<path d="M77.7 150.5h20.3M77.7 152.2h20.3M77.7 153.9h20.3M77.7 155.6h20.3M77.7 157.3h20.3M77.7 159h20.3M89.6 148.8l-1.7 1.7M89.6 150.5l-1.7 1.7M89.6 152.2l-1.7 1.7M89.6 153.9l-1.7 1.7M89.6 155.6l-1.7 1.7M89.6 157.3l-1.7 1.7"/>
<path d="M89.6 159l-1.7 1.7M91.3 147.2h5.1v1.6h1.6M106.5 142.1v1.7h-13.5M123.4 148.8l-1.6 1.7h-10.2M123.4 150.5l-1.6 1.7h-10.2M123.4 152.2l-1.6 1.7h-10.2M123.4 153.9l-1.6 1.7h-10.2M123.4 155.6l-1.6 1.7h-10.2M123.4 157.3l-1.6 1.7h-10.2M123.4 159l-1.6 1.7h-10.2M21.8 170.9l1.7 1.7h10.2M21.8 169.2l1.7 1.7h10.2"/>
<path d="M21.8 167.5l1.7 1.7h10.2M21.8 165.8l1.7 1.7h10.2M21.8 164.1l1.7 1.7h10.2M21.8 162.4l1.7 1.7h10.2M21.8 160.7l1.7 1.7h10.2M54 165.8h3.4v6.8h-3.4M54 160.7h10.2M54 167.5h3.4M64.2 164.1h-1.7v5.1h8.5v3.4h-1.7M77.7 160.7h20.3M98 165.8v1.7h-1.6"/>
</g>
<g fill="#008000" stroke="#008000" stroke-width=".15">
<circle cx="33.7" cy="37.1" r=".34"/>
<circle cx="30.3" cy="32" r=".34"/>
<circle cx="108.2" cy="32" r=".34"/>
<circle cx="123.4" cy="45.6" r=".34"/>
<circle cx="147.2" cy="54" r=".34"/>
<circle cx="121.8" cy="54" r=".34"/>
<circle cx="199.6" cy="42.2" r=".34"/>
<circle cx="191.2" cy="40.5" r=".34"/>
<circle cx="182.7" cy="38.8" r=".34"/>
<circle cx="174.2" cy="37.1" r=".34"/>
<circle cx="209.8" cy="42.2" r=".34"/>
<circle cx="208.1" cy="40.5" r=".34"/>
<circle cx="206.4" cy="38.8" r=".34"/>
<circle cx="204.7" cy="37.1" r=".34"/>
<circle cx="199.6" cy="108.2" r=".34"/>
<circle cx="194.6" cy="111.6" r=".34"/>
<circle cx="155.6" cy="109.9" r=".34"/>
<circle cx="194.6" cy="82.8" r=".34"/>
<circle cx="60.8" cy="101.4" r=".34"/>
<circle cx="93" cy="116.7" r=".34"/>
<circle cx="93" cy="143.8" r=".34"/>
<circle cx="94.7" cy="123.4" r=".34"/>
<circle cx="60.8" cy="148.8" r=".34"/>
<circle cx="199.6" cy="82.8" r=".34"/>
</g>
<g font-size="2.7">
<text x="30.3" y="21">電圧とプルアップ抵抗，電流制限抵抗はフォトカプラに合わせる</text>
<text x="172.6" y="21">入力</text>
<text x="30.3" y="24.2">(図のようにわざわざ分けなくて良い)</text>
<text x="108.2" y="26">50/60Hz</text>
<text x="10" y="41.3">AC100V 50/60Hz</text>
<text x="42.2" y="51.4">6.3V</text>
<text x="159" y="56.5">基準クロック</text>
<text x="174.2" y="61.6">パワーオンリセット</text>
<text x="145.5" y="66.7">1Hz</text>
<text x="59.1" y="88.7">秒カウンタ</text>
<text x="174.2" y="100.5">バス調停</text>
<text x="157.3" y="105.6">hh:mm - :ss</text>
<text x="113.3" y="141.2">時，分/秒 切替</text>
<text x="235.2" y="176.8">ロジックIC時計 基板A (1/2)</text>
<text x="194.6" y="181.8">(c) Copyright 2023 cherry TAKUAN ALL RIGHTS RESERVED</text>
</g>
<g font-size="1.5" fill="#802020">
<text x="26.9" y="11.5">A</text>
<text x="60.8" y="11.5">B</text>
<text x="94.7" y="11.5">C</text>
<text x="128.5" y="11.5">D</text>
<text x="162.4" y="11.5">E</text>
<text x="196.3" y="11.5">F</text>
<text x="230.1" y="11.5">G</text>
<text x="264" y="11.5">H</text>
<text x="10.3" y="26.9">1</text>
<text x="271.1" y="26.9">1</text>
<text x="10.3" y="60.8">2</text>
<text x="271.1" y="60.8">2</text>
<text x="10.3" y="94.7">3</text>
<text x="271.1" y="94.7">3</text>
<text x="10.3" y="128.5">4</text>
<text x="271.1" y="128.5">4</text>
<text x="10.3" y="162.4">5</text>
<text x="271.1" y="162.4">5</text>
<text x="26.9" y="187.5">A</text>
<text x="60.8" y="187.5">B</text>
<text x="94.7" y="187.5">C</text>
<text x="128.5" y="187.5">D</text>
<text x="162.4" y="187.5">E</text>
<text x="196.3" y="187.5">F</text>
<text x="230.1" y="187.5">G</text>
<text x="264" y="187.5">H</text>
</g>
<g font-size="1.5">
<text x="129.9" y="27.1" transform="rotate(-90 129.9 27.1)">7</text>
<text x="133.3" y="27.1" transform="rotate(-90 133.3 27.1)">10</text>
<text x="155.3" y="27.1" transform="rotate(-90 155.3 27.1)">7</text>
<text x="158.7" y="27.1" transform="rotate(-90 158.7 27.1)">10</text>
<text x="213.2" y="29.1">1h</text>
<text x="213.6" y="27.4">10h</text>
<text x="14.8" y="32.5">AC IN</text>
<text x="56" y="35.2">R</text>
<text x="68.6" y="33.4">1</text>
<text x="82.6" y="33.4">4</text>
<text x="88.2" y="35.2">R</text>
<text x="88.2" y="33.5">R</text>
<text x="95.2" y="33.4">1</text>
<text x="101.3" y="33.4">2</text>
<text x="110.2" y="33.5">SW1-1</text>
<text x="110.2" y="31.8">SW</text>
<text x="124.5" y="33.4">3</text>
<text x="124.5" y="35.1">4</text>
<text x="127.7" y="34.2">A</text>
<text x="127.7" y="35.9">B</text>
<text x="130.8" y="31.2" transform="rotate(-90 130.8 31.2)">EP</text>
<text x="134.2" y="31.2" transform="rotate(-90 134.2 31.2)">ET</text>
<text x="134.2" y="34.2">QA</text>
<text x="134.2" y="35.9">QB</text>
<text x="138.5" y="33.4">14</text>
<text x="138.5" y="35.1">13</text>
<text x="149.9" y="33.4">3</text>
<text x="149.9" y="35.1">4</text>
<text x="153.1" y="34.2">A</text>
<text x="153.1" y="35.9">B</text>
<text x="156.2" y="31.2" transform="rotate(-90 156.2 31.2)">EP</text>
<text x="159.6" y="31.2" transform="rotate(-90 159.6 31.2)">ET</text>
<text x="159.6" y="34.2">QA</text>
<text x="159.6" y="35.9">QB</text>
<text x="163.9" y="33.4">14</text>
<text x="163.9" y="35.1">13</text>
<text x="176.3" y="35.2">SW</text>
<text x="184.7" y="35.2">SW</text>
<text x="193.2" y="35.2">SW</text>
<text x="201.7" y="35.2">SW</text>
<text x="214.1" y="32.5">1min</text>
<text x="214.5" y="30.8">10min</text>
<text x="14.8" y="37.6">AC IN</text>
<text x="29" y="42">FUSE</text>
<text x="29" y="40.3">F</text>
<text x="44.2" y="40.3">TRANSFORMER2</text>
<text x="44.2" y="38.6">T</text>
<text x="56" y="36.9">R</text>
<text x="62.8" y="40.3">LED</text>
<text x="62.8" y="38.6">D</text>
<text x="68.6" y="36.7">2</text>
<text x="81.4" y="42">PC-TR</text>
<text x="81.4" y="40.3">PC</text>
<text x="82.6" y="36.7">3</text>
<text x="100.1" y="38.6">7414</text>
<text x="100.1" y="36.9">U</text>
<text x="110.2" y="42">R</text>
<text x="110.2" y="40.3">R</text>
<text x="124.5" y="36.7">5</text>
<text x="124.5" y="38.4">6</text>
<text x="124.5" y="41.8">1</text>
<text x="127.7" y="37.6">C</text>
<text x="127.7" y="39.3">D</text>
<text x="134.1" y="39.3">QD</text>
<text x="134.2" y="37.6">QC</text>
<text x="138.5" y="36.7">12</text>
<text x="138.5" y="38.4">11</text>
<text x="149.9" y="36.7">5</text>
<text x="149.9" y="38.4">6</text>
<text x="149.9" y="41.8">1</text>
<text x="153.1" y="37.6">C</text>
<text x="153.1" y="39.3">D</text>
<text x="159.5" y="39.3">QD</text>
<text x="159.6" y="37.6">QC</text>
<text x="163.9" y="36.7">12</text>
<text x="163.9" y="38.4">11</text>
<text x="176.3" y="36.9">10h</text>
<text x="184.7" y="36.9">1h</text>
<text x="193.2" y="36.9">10min</text>
<text x="201.7" y="36.9">1min</text>
<text x="124.5" y="43.5">9</text>
<text x="124.5" y="45.2">2</text>
<text x="127.7" y="42.7">RES</text>
<text x="127.7" y="44.4">LD</text>
<text x="127.7" y="46.1">CK</text>
<text x="134.2" y="46.4" transform="rotate(-90 134.2 46.4)">CO</text>
<text x="149.9" y="43.5">9</text>
<text x="149.9" y="45.2">2</text>
<text x="153.1" y="42.7">RES</text>
<text x="153.1" y="44.4">LD</text>
<text x="153.1" y="46.1">CK</text>
<text x="159.6" y="46.4" transform="rotate(-90 159.6 46.4)">CO</text>
<text x="228.9" y="43.5">1</text>
<text x="233.8" y="47.1">U</text>
<text x="235" y="43.5">2</text>
<text x="239.1" y="43.5">1</text>
<text x="239.1" y="46.9">2</text>
<text x="245.7" y="45.2">3</text>
<text x="254.2" y="46.1">~COUNT_CLR</text>
<text x="76.6" y="49.8" transform="rotate(-90 76.6 49.8)">IN</text>
<text x="78.3" y="49.8" transform="rotate(-90 78.3 49.8)">GND</text>
<text x="80" y="49.8" transform="rotate(-90 80 49.8)">OUT</text>
<text x="81.4" y="53.8">7805</text>
<text x="81.4" y="52.2">U</text>
<text x="133.3" y="50.5" transform="rotate(-90 133.3 50.5)">15</text>
<text x="137.3" y="50.5">74161</text>
<text x="137.3" y="48.8">U</text>
<text x="149.9" y="53.7">2</text>
<text x="156" y="53.7">1</text>
<text x="158.7" y="50.5" transform="rotate(-90 158.7 50.5)">15</text>
<text x="162.7" y="50.5">74161</text>
<text x="162.7" y="48.8">U</text>
<text x="166.2" y="52.8">2Hz</text>
<text x="176.3" y="53.8">10k</text>
<text x="176.3" y="52.2">R</text>
<text x="184.7" y="53.8">10k</text>
<text x="184.7" y="52.2">R</text>
<text x="193.2" y="53.8">10k</text>
<text x="193.2" y="52.2">R</text>
<text x="201.7" y="53.8">10k</text>
<text x="201.7" y="52.2">R</text>
<text x="223.7" y="53.8">10k</text>
<text x="223.7" y="52.2">R</text>
<text x="227" y="49.4">~RS</text>
<text x="233.8" y="48.8">7414</text>
<text x="245.7" y="52.2">7408</text>
<text x="245.7" y="50.5">U</text>
<text x="44.2" y="58.9">TRANSFORMER2</text>
<text x="44.2" y="57.2">T</text>
<text x="69.6" y="58.9">1000u 0.1u</text>
<text x="69.6" y="57.2">C</text>
<text x="74.7" y="57.2">C</text>
<text x="88.2" y="58.9">0.1u</text>
<text x="88.2" y="57.2">C</text>
<text x="156" y="58.9">7414</text>
<text x="156" y="57.2">U</text>
<text x="64.5" y="62.3">BRIDGEDIODE</text>
<text x="64.5" y="60.6">D</text>
<text x="133.3" y="64.3" transform="rotate(-90 133.3 64.3)">4</text>
<text x="126.2" y="68.9">2</text>
<text x="129.4" y="69.8">D</text>
<text x="134.2" y="68.5" transform="rotate(-90 134.2 68.5)">PR</text>
<text x="136.8" y="69.8">Q</text>
<text x="140.2" y="68.9">5</text>
<text x="150.5" y="69.8">colon</text>
<text x="126.2" y="74">3</text>
<text x="129.4" y="74.8">CK</text>
<text x="134.2" y="76.9" transform="rotate(-90 134.2 76.9)">CLR</text>
<text x="136.8" y="74.8">Q</text>
<text x="140.2" y="74">6</text>
<text x="133.3" y="80.1" transform="rotate(-90 133.3 80.1)">1</text>
<text x="139" y="80.9">7474</text>
<text x="139" y="79.2">U</text>
<text x="196.6" y="82.6">10k</text>
<text x="196.6" y="80.9">R</text>
<text x="212" y="82.5">1</text>
<text x="218.1" y="82.5">2</text>
<text x="220.5" y="82.5">1</text>
<text x="226.6" y="82.5">2</text>
<text x="233.8" y="83.3">~RS</text>
<text x="76.4" y="88.4">~COUNT_CLR</text>
<text x="196.6" y="89.4">C</text>
<text x="208.4" y="87.7">10k</text>
<text x="208.4" y="86">R</text>
<text x="216.9" y="87.7">7414</text>
<text x="216.9" y="86">U</text>
<text x="225.4" y="87.7">7414</text>
<text x="225.4" y="86">U</text>
<text x="43.6" y="94.8" transform="rotate(-90 43.6 94.8)">28</text>
<text x="196.6" y="91.1">10u</text>
<text x="32.2" y="101.1">27</text>
<text x="36.2" y="101.9">A14</text>
<text x="44.4" y="99.6" transform="rotate(-90 44.4 99.6)">Vcc</text>
<text x="49.6" y="101.9">O7</text>
<text x="53.8" y="101.1">19</text>
<text x="63.5" y="101.1">3</text>
<text x="66.7" y="101.9">D1</text>
<text x="73.3" y="101.9">Q1</text>
<text x="77.6" y="101.1">2</text>
<text x="97.4" y="101.1">2</text>
<text x="100.6" y="101.9">A1</text>
<text x="107.3" y="101.9">B1</text>
<text x="111.4" y="101.1">18</text>
<text x="132.2" y="100.2">1sec_seg</text>
<text x="32.2" y="102.8">26</text>
<text x="32.2" y="106.2">23</text>
<text x="32.2" y="107.9">21</text>
<text x="33" y="104.5">2</text>
<text x="36.2" y="103.6">A13</text>
<text x="36.2" y="105.3">A12</text>
<text x="36.2" y="107">A11</text>
<text x="49.6" y="103.6">O6</text>
<text x="49.6" y="105.3">O5</text>
<text x="49.6" y="107">O4</text>
<text x="53.8" y="102.8">18</text>
<text x="53.8" y="104.5">17</text>
<text x="53.8" y="106.2">16</text>
<text x="53.8" y="107.9">15</text>
<text x="62.7" y="107.9">13</text>
<text x="63.5" y="102.8">4</text>
<text x="63.5" y="104.5">7</text>
<text x="63.5" y="106.2">8</text>
<text x="66.7" y="103.6">D2</text>
<text x="66.7" y="105.3">D3</text>
<text x="66.7" y="107">D4</text>
<text x="73.3" y="103.6">Q2</text>
<text x="73.3" y="105.3">Q3</text>
<text x="73.3" y="107">Q4</text>
<text x="77.6" y="102.8">5 seg_a</text>
<text x="77.6" y="104.5">6 seg_b</text>
<text x="77.6" y="106.2">9 seg_c</text>
<text x="77.6" y="107.9">12seg_d</text>
<text x="97.4" y="102.8">3</text>
<text x="97.4" y="104.5">4</text>
<text x="97.4" y="106.2">5</text>
<text x="97.4" y="107.9">6</text>
<text x="100.6" y="103.6">A2</text>
<text x="100.6" y="105.3">A3</text>
<text x="100.6" y="107">A4</text>
<text x="107.3" y="103.6">B2</text>
<text x="107.3" y="105.3">B3</text>
<text x="107.3" y="107">B4</text>
<text x="111.4" y="102.8">17seg_a</text>
<text x="111.4" y="104.5">16seg_b</text>
<text x="111.4" y="106.2">15seg_c</text>
<text x="111.4" y="107.9">14seg_d</text>
<text x="201.8" y="107.9">1</text>
<text x="215.4" y="107.9">1</text>
<text x="32.2" y="109.6">24</text>
<text x="32.2" y="111.3">25</text>
<text x="33" y="112.9">3</text>
<text x="36.2" y="108.7">A10</text>
<text x="36.2" y="110.4">A9</text>
<text x="36.2" y="112.1">A8</text>
<text x="36.2" y="113.8">A7</text>
<text x="49.6" y="108.7">O3</text>
<text x="49.6" y="110.4">O2</text>
<text x="49.6" y="112.1">O1</text>
<text x="49.6" y="113.8">O0</text>
<text x="53.8" y="109.6">13</text>
<text x="53.8" y="111.3">12</text>
<text x="53.8" y="112.9">11</text>
<text x="62.7" y="109.6">14</text>
<text x="62.7" y="111.3">17</text>
<text x="62.7" y="112.9">18</text>
<text x="66.7" y="108.7">D5</text>
<text x="66.7" y="110.4">D6</text>
<text x="66.7" y="112.1">D7</text>
<text x="66.7" y="113.8">D8</text>
<text x="73.3" y="108.7">Q5</text>
<text x="73.3" y="110.4">Q6</text>
<text x="73.3" y="112.1">Q7</text>
<text x="73.3" y="113.8">Q8</text>
<text x="77.6" y="109.6">15seg_e</text>
<text x="77.6" y="111.3">16seg_f</text>
<text x="77.6" y="112.9">19seg_g</text>
<text x="97.4" y="109.6">7</text>
<text x="97.4" y="111.3">8</text>
<text x="97.4" y="112.9">9</text>
<text x="100.6" y="108.7">A5</text>
<text x="100.6" y="110.4">A6</text>
<text x="100.6" y="112.1">A7</text>
<text x="100.6" y="113.8">A8</text>
<text x="107.3" y="108.7">B5</text>
<text x="107.3" y="110.4">B6</text>
<text x="107.3" y="112.1">B7</text>
<text x="107.3" y="113.8">B8</text>
<text x="111.4" y="109.6">13seg_e</text>
<text x="111.4" y="111.3">12seg_f</text>
<text x="111.4" y="112.9">11seg_g</text>
<text x="157.6" y="111.4">SW1-1</text>
<text x="157.6" y="109.7">SW</text>
<text x="164.6" y="109.6">1</text>
<text x="164.6" y="112.9">2</text>
<text x="171.2" y="111.3">3</text>
<text x="186.6" y="111.3">1</text>
<text x="192.7" y="111.3">2</text>
<text x="201.8" y="111.3">2</text>
<text x="209.6" y="109.6">3</text>
<text x="215.4" y="111.3">2</text>
<text x="223.2" y="109.6">3</text>
<text x="234.5" y="110.4">hh:mm</text>
<text x="25.2" y="114.6">seg_a</text>
<text x="25.2" y="116.3">seg_b</text>
<text x="25.2" y="118">seg_c</text>
<text x="25.2" y="119.7">seg_d</text>
<text x="33" y="114.6">4</text>
<text x="33" y="116.3">5</text>
<text x="33" y="118">6</text>
<text x="33" y="119.7">7</text>
<text x="36.2" y="115.5">A6</text>
<text x="36.2" y="117.2">A5</text>
<text x="36.2" y="118.9">A4</text>
<text x="48.5" y="118.9">~OE</text>
<text x="53.8" y="118">22</text>
<text x="53.8" y="119.7">20</text>
<text x="62.7" y="116.3">11</text>
<text x="66.7" y="117.2">CK</text>
<text x="72.6" y="117.2">RES</text>
<text x="76.4" y="119.9">U</text>
<text x="77.6" y="116.3">1</text>
<text x="96.5" y="116.3">19</text>
<text x="97.4" y="118">1</text>
<text x="100.6" y="117.2">G</text>
<text x="100.6" y="118.9">ATOB</text>
<text x="157.6" y="119.9">10k</text>
<text x="157.6" y="118.2">R</text>
<text x="171.2" y="118.2">7408</text>
<text x="171.2" y="116.5">U</text>
<text x="181.4" y="116.5">10k</text>
<text x="181.4" y="114.8">R</text>
<text x="186.4" y="118.2">10p</text>
<text x="186.4" y="116.5">C</text>
<text x="191.5" y="116.5">7414</text>
<text x="191.5" y="114.8">U</text>
<text x="201.8" y="116.3">1</text>
<text x="201.8" y="119.7">2</text>
<text x="208.4" y="116.5">7400</text>
<text x="208.4" y="114.8">U</text>
<text x="209.6" y="118">3</text>
<text x="215.4" y="116.3">1</text>
<text x="215.4" y="119.7">2</text>
<text x="222" y="116.5">7400</text>
<text x="222" y="114.8">U</text>
<text x="223.2" y="118">3</text>
<text x="235.4" y="118.9">--:ss</text>
<text x="25.2" y="121.4">seg_e</text>
<text x="25.2" y="123.1">seg_f</text>
<text x="25.2" y="124.8">seg_g</text>
<text x="32.2" y="124.8">10</text>
<text x="33" y="121.4">8</text>
<text x="33" y="123.1">9</text>
<text x="36.2" y="120.6">A3</text>
<text x="36.2" y="122.3">A2</text>
<text x="36.2" y="124">A1</text>
<text x="36.2" y="125.6">A0</text>
<text x="48.6" y="120.6">~CE</text>
<text x="48.9" y="125.6">Vpp</text>
<text x="53.8" y="124.8">1</text>
<text x="64.6" y="125.6">2Hz</text>
<text x="76.2" y="124">--:ss</text>
<text x="76.4" y="121.6">74273</text>
<text x="110.2" y="123.3">74245</text>
<text x="110.2" y="121.6">U</text>
<text x="208.4" y="125">7400</text>
<text x="208.4" y="123.3">U</text>
<text x="222" y="125">7400</text>
<text x="222" y="123.3">U</text>
<text x="44.4" y="129.4" transform="rotate(-90 44.4 129.4)">GND</text>
<text x="52.7" y="131.7">U</text>
<text x="99.1" y="131.6">2</text>
<text x="106.2" y="127" transform="rotate(-90 106.2 127)">4</text>
<text x="107.1" y="131.1" transform="rotate(-90 107.1 131.1)">PR</text>
<text x="113.1" y="131.6">5</text>
<text x="43.6" y="133.4" transform="rotate(-90 43.6 133.4)">14</text>
<text x="52.7" y="133.4">TMM27256</text>
<text x="99.1" y="136.7">3</text>
<text x="102.3" y="132.4">D</text>
<text x="102.3" y="137.5">CK</text>
<text x="109.7" y="132.4">Q</text>
<text x="109.7" y="137.5">Q</text>
<text x="113.1" y="136.7">6</text>
<text x="225.6" y="133.3">1</text>
<text x="225.6" y="136.7">2</text>
<text x="232.2" y="135">3</text>
<text x="240.8" y="133.3">1</text>
<text x="240.8" y="136.7">2</text>
<text x="247.4" y="135">3</text>
<text x="43.6" y="142.2" transform="rotate(-90 43.6 142.2)">28</text>
<text x="106.2" y="142.7" transform="rotate(-90 106.2 142.7)">1</text>
<text x="107.1" y="139.5" transform="rotate(-90 107.1 139.5)">CLR</text>
<text x="111.9" y="143.6">7474</text>
<text x="111.9" y="141.9">U</text>
<text x="232.2" y="141.9">7408</text>
<text x="232.2" y="140.2">U</text>
<text x="247.4" y="141.9">7408</text>
<text x="247.4" y="140.2">U</text>
<text x="32.2" y="148.5">27</text>
<text x="36.2" y="149.4">A14</text>
<text x="44.4" y="147" transform="rotate(-90 44.4 147)">Vcc</text>
<text x="49.6" y="149.4">O7</text>
<text x="53.8" y="148.5">19</text>
<text x="63.5" y="148.5">3</text>
<text x="66.7" y="149.4">D1</text>
<text x="73.3" y="149.4">Q1</text>
<text x="77.6" y="148.5">2</text>
<text x="97.4" y="148.5">2</text>
<text x="100.6" y="149.4">A1</text>
<text x="107.3" y="149.4">B1</text>
<text x="111.4" y="148.5">18</text>
<text x="132.6" y="147.7">10sec_seg</text>
<text x="32.2" y="150.2">26</text>
<text x="32.2" y="153.6">23</text>
<text x="32.2" y="155.3">21</text>
<text x="33" y="151.9">2</text>
<text x="36.2" y="151">A13</text>
<text x="36.2" y="152.7">A12</text>
<text x="36.2" y="154.4">A11</text>
<text x="49.6" y="151">O6</text>
<text x="49.6" y="152.7">O5</text>
<text x="49.6" y="154.4">O4</text>
<text x="53.8" y="150.2">18</text>
<text x="53.8" y="151.9">17</text>
<text x="53.8" y="153.6">16</text>
<text x="53.8" y="155.3">15</text>
<text x="62.7" y="155.3">13</text>
<text x="63.5" y="150.2">4</text>
<text x="63.5" y="151.9">7</text>
<text x="63.5" y="153.6">8</text>
<text x="66.7" y="151">D2</text>
<text x="66.7" y="152.7">D3</text>
<text x="66.7" y="154.4">D4</text>
<text x="73.3" y="151">Q2</text>
<text x="73.3" y="152.7">Q3</text>
<text x="73.3" y="154.4">Q4</text>
<text x="77.6" y="150.2">5 seg_a</text>
<text x="77.6" y="151.9">6 seg_b</text>
<text x="77.6" y="153.6">9 seg_c</text>
<text x="77.6" y="155.3">12seg_d</text>
<text x="97.4" y="150.2">3</text>
<text x="97.4" y="151.9">4</text>
<text x="97.4" y="153.6">5</text>
<text x="97.4" y="155.3">6</text>
<text x="100.6" y="151">A2</text>
<text x="100.6" y="152.7">A3</text>
<text x="100.6" y="154.4">A4</text>
<text x="107.3" y="151">B2</text>
<text x="107.3" y="152.7">B3</text>
<text x="107.3" y="154.4">B4</text>
<text x="111.4" y="150.2">17seg_a</text>
<text x="111.4" y="151.9">16seg_b</text>
<text x="111.4" y="153.6">15seg_c</text>
<text x="111.4" y="155.3">14seg_d</text>
<text x="32.2" y="157">24</text>
<text x="32.2" y="158.7">25</text>
<text x="33" y="160.4">3</text>
<text x="36.2" y="156.1">A10</text>
<text x="36.2" y="157.8">A9</text>
<text x="36.2" y="159.5">A8</text>
<text x="36.2" y="161.2">A7</text>
<text x="49.6" y="156.1">O3</text>
<text x="49.6" y="157.8">O2</text>
<text x="49.6" y="159.5">O1</text>
<text x="49.6" y="161.2">O0</text>
<text x="53.8" y="157">13</text>
<text x="53.8" y="158.7">12</text>
<text x="53.8" y="160.4">11</text>
<text x="62.7" y="157">14</text>
<text x="62.7" y="158.7">17</text>
<text x="62.7" y="160.4">18</text>
<text x="66.7" y="156.1">D5</text>
<text x="66.7" y="157.8">D6</text>
<text x="66.7" y="159.5">D7</text>
<text x="66.7" y="161.2">D8</text>
<text x="73.3" y="156.1">Q5</text>
<text x="73.3" y="157.8">Q6</text>
<text x="73.3" y="159.5">Q7</text>
<text x="73.3" y="161.2">Q8</text>
<text x="77.6" y="157">15seg_e</text>
<text x="77.6" y="158.7">16seg_f</text>
<text x="77.6" y="160.4">19seg_g</text>
<text x="97.4" y="157">7</text>
<text x="97.4" y="158.7">8</text>
<text x="97.4" y="160.4">9</text>
<text x="100.6" y="156.1">A5</text>
<text x="100.6" y="157.8">A6</text>
<text x="100.6" y="159.5">A7</text>
<text x="100.6" y="161.2">A8</text>
<text x="107.3" y="156.1">B5</text>
<text x="107.3" y="157.8">B6</text>
<text x="107.3" y="159.5">B7</text>
<text x="107.3" y="161.2">B8</text>
<text x="111.4" y="157">13seg_e</text>
<text x="111.4" y="158.7">12seg_f</text>
<text x="111.4" y="160.4">11seg_g</text>
<text x="25.2" y="162.1">seg_a</text>
<text x="25.2" y="163.7">seg_b</text>
<text x="25.2" y="165.4">seg_c</text>
<text x="25.2" y="167.1">seg_d</text>
<text x="33" y="162.1">4</text>
<text x="33" y="163.7">5</text>
<text x="33" y="165.4">6</text>
<text x="33" y="167.1">7</text>
<text x="36.2" y="162.9">A6</text>
<text x="36.2" y="164.6">A5</text>
<text x="36.2" y="166.3">A4</text>
<text x="36.2" y="168">A3</text>
<text x="48.5" y="166.3">~OE</text>
<text x="48.6" y="168">~CE</text>
<text x="53.8" y="165.4">22</text>
<text x="53.8" y="167.1">20</text>
<text x="62.7" y="163.7">11</text>
<text x="66.7" y="164.6">CK</text>
<text x="72.6" y="164.6">RES</text>
<text x="76.4" y="167.3">U</text>
<text x="77.6" y="163.7">1</text>
<text x="96.5" y="163.7">19</text>
<text x="97.4" y="165.4">1</text>
<text x="100.6" y="164.6">G</text>
<text x="100.6" y="166.3">ATOB</text>
<text x="25.2" y="168.8">seg_e</text>
<text x="25.2" y="170.5">seg_f</text>
<text x="25.2" y="172.2">seg_g</text>
<text x="32.2" y="172.2">10</text>
<text x="33" y="168.8">8</text>
<text x="33" y="170.5">9</text>
<text x="36.2" y="169.7">A2</text>
<text x="36.2" y="171.4">A1</text>
<text x="36.2" y="173.1">A0</text>
<text x="48.9" y="173.1">Vpp</text>
<text x="53.8" y="172.2">1</text>
<text x="64.6" y="173.1">2Hz</text>
<text x="76.4" y="169">74273</text>
<text x="110.2" y="170.7">74245</text>
<text x="110.2" y="169">U</text>
<text x="44.4" y="176.8" transform="rotate(-90 44.4 176.8)">GND</text>
<text x="52.7" y="179.2">U</text>
<text x="79.8" y="176.4">min_EXT</text>
<text x="43.6" y="180.8" transform="rotate(-90 43.6 180.8)">14</text>
<text x="52.7" y="180.8">TMM27256</text>
</g>
</svg>
